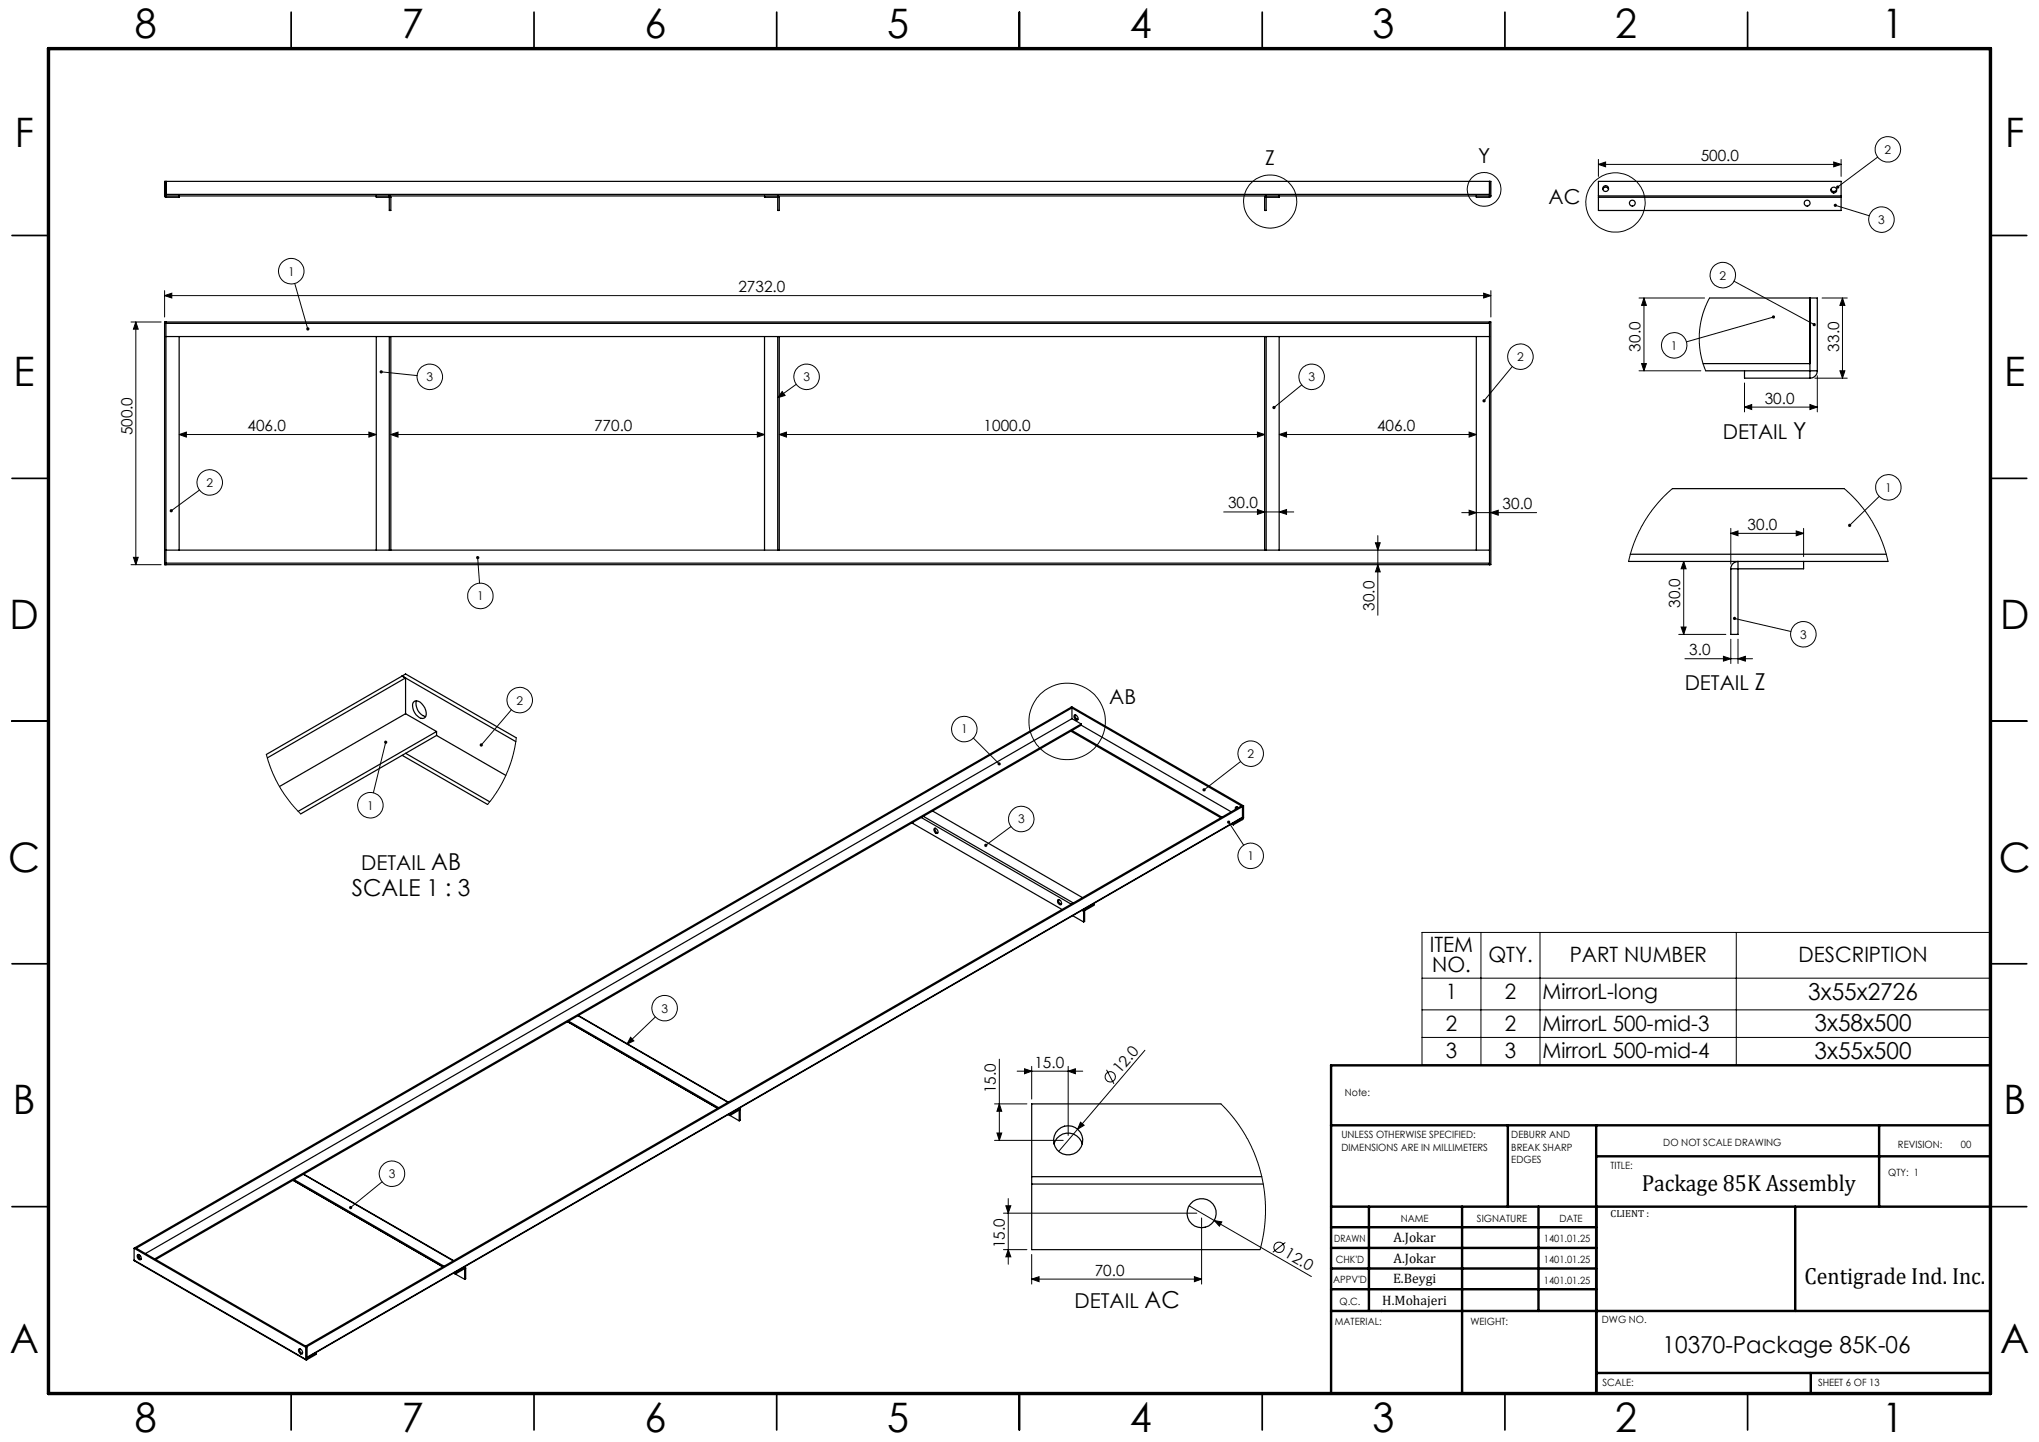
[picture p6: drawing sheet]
<svg xmlns="http://www.w3.org/2000/svg" width="420mm" height="297mm" viewBox="0 0 420 297" stroke-linecap="round" stroke-linejoin="round" font-family="sans-serif">
<g fill="none" stroke="#000" stroke-width=".21">
<path d="M329.2 33.9l1.5-.5v1zM329.2 32.8v3.5M329.2 33.9h50M377.7 33.4l1.5 .5-1.5 .5zM379.2 32.8v3.5M386.8 32.3l-8.3 6.2M33.9 59.9v5.4M60.7 58.4l2.7 9.4M307.1 59.9v5.4M357.2 57.9l16.5 8.9M378.1 42.3l7 2.1M27 66.3h6.2"/>
<path d="M28 66.3v50M28 66.3l.5 1.5h-1zM33.9 60.9l1.5-.5v1zM33.9 60.9h273.2M78.5 76.6l7.4 .8M164 79.2l-3.8 2.7M268.1 79.3l-5.7 4.6M305.6 60.4l1.5 .5-1.5 .5zM311.5 75.5l-5.8 7M337.6 61.4h13.5M337.6 76.4h12.7M338.1 74.9h1l-.5 1.5z"/>
<path d="M338.6 61.4l.5 1.5h-1zM338.6 61.4v15M352.1 61.4l-.8 1.8-.6 1.6-.5 2-.2 1.8v2.2l.3 2 .3 1.6 .7 2M359.3 78.9v5.9M365.3 65.3l-17.9 5.1M373.8 77.9h6.7M374.3 77.4v7.4M375.3 61.4h5.2M379 76.4h1l-.5 1.5zM379.5 61.4v16.5M379.5 61.4l.5 1.5h-1zM36.9 89.5l1.5-.5v1z"/>
<path d="M36.9 89.5h40.6M76 89l1.5 .5-1.5 .5zM80.5 89.5l1.5-.5v1zM80.5 89.5h77M156 89l1.5 .5-1.5 .5zM160.5 89.5l1.5-.5v1zM160.5 89.5h100M161.1 80.6l.6 .9-1.5 .4zM259 89l1.5 .5-1.5 .5zM263.5 89.5l1.5-.5v1zM263.5 89.5h40.6M302.6 89l1.5 .5-1.5 .5z"/>
<path d="M359.3 83.9l1.5-.6v1zM359.3 83.9h15M372.8 83.3l1.5 .6-1.5 .4zM27 116.3h6.2M27.5 114.8h1l-.5 1.5zM41.1 100.9l-5.8 4.3M98.4 114.9l.4 5.2M252.1 105.4h14.4M259 104.9l1.5 .5-1.5 .5zM263.5 105.4l1.5-.5v1zM283.3 111.8h1l-.5 1.5zM283.8 116.3l.5 1.5h-1z"/>
<path d="M283.8 110.3v16.4M301.1 105.6h15.4M302.6 105.1l1.5 .5-1.5 .5zM307.1 105.6l1.5-.5v1zM344.5 100.6l-2.9 2.9-1.4 1.7-1.4 2.1-2.2 4.4-1.1 3.9M346.8 115.6l.5 1.6h-1zM346.8 115.6v15.1M356.5 109.9l1.5-.5v.9zM356.5 108.8v7.4M356.5 109.9h15M370 109.4l1.5 .5-1.5 .4zM371.5 108.8v5.8"/>
<path d="M379.9 100.6l3.3 3.4 2.4 3.2 2 4.2 1.3 4.2M387.1 102.2l-6.1 6M345.8 130.7h9.7M346.3 129.1h1l-.5 1.6zM347.1 135.7h13.9M355 135.2l1.5 .5-1.5 .5zM356.5 131.7v5M357.3 127.4l11.6 2.7M358 135.7l1.5-.5v1zM358 131.7v5M54.9 155.4l.9 2.9 1.8 3.8 2.3 3.3 2 2.2M79.4 152.9l-2.5 10.4"/>
<path d="M105.3 146.2l-6.2 7.3M106.4 152l-.9 4.2-1.2 3.3-2 3.7-1.9 2.5M200.5 152l5.3 5.3M255.6 156.8l-7.6 5.9M208.2 170.2l-5.1 3.9M253.1 169.3l3.1 4.8M292.9 192h117v27.3h-117zM305 192v27.3M317.2 192v27.3M357.6 192v27.3M129.9 213.6l.7 .8-1.4 .6zM135 209.4l-5.8 5.6"/>
<path d="M205.8 218.2v16.7M212.5 219.6v6.8M220 219.6v14.3M235.8 216.3l-17.7 20.8M292.9 208h117M292.9 213.7h117M292.9 201.5h117M204.9 234.9h14.1M204.9 227.4h6.6M205.4 233.4h.9l-.5 1.5zM205.8 227.4l.5 1.5h-.9zM209.5 220.6h13.5"/>
<path d="M211 220.1l1.5 .5-1.5 .6zM220 220.6l1.5-.5v1.1zM222.6 231.1l.7 .7-1.3 .8zM227.9 220.3l1.5 2.9M251.5 227.4l2.8 3.1 2.2 3.2 1.9 3.8 1.2 3.7 .9 4.2 .2 4.9-.4 3.9-.8 3.2M78.7 243.4l-6.5 5.3M206.7 249.9h39.8M206.7 257.4h4.8M207.2 248.4h1l-.5 1.5zM207.7 257.4l.5 1.5h-1zM207.7 246.9v13.5M212.5 258.4v6.1"/>
<path d="M244.9 248.4l5.2 3M247.5 250.9v13.6M250.1 251.4l1.6 .3-.5 .9zM250.1 251.4l20 11.5M264.8 255.9l-2.6 2M212.5 263.5l1.5-.5v1zM212.5 263.5h35M246 263l1.5 .5-1.5 .5z"/>
<circle cx="305.7" cy="39" r="3.5"/>
<circle cx="388.9" cy="30.8" r="2.62"/>
<circle cx="60" cy="55.8" r="2.63"/>
<circle cx="261.6" cy="41.5" r="5.5"/>
<circle cx="332.8" cy="41.7" r="6.1"/>
<circle cx="354.9" cy="56.7" r="2.64"/>
<circle cx="387.6" cy="45.2" r="2.63"/>
<circle cx="88.5" cy="77.6" r="2.63"/>
<circle cx="166.2" cy="77.6" r="2.63"/>
<circle cx="270.2" cy="77.6" r="2.64"/>
<circle cx="313.2" cy="73.5" r="2.63"/>
<circle cx="344.8" cy="71.1" r="2.64"/>
<circle cx="43.2" cy="99.4" r="2.62"/>
<circle cx="389" cy="100.4" r="2.63"/>
<circle cx="98.9" cy="122.7" r="2.63"/>
<circle cx="371.5" cy="130.6" r="2.63"/>
<circle cx="107" cy="144.2" r="2.64"/>
<circle cx="198.6" cy="150.2" r="2.62"/>
<circle cx="219.8" cy="148.6" r="7.9"/>
<circle cx="257.6" cy="155.2" r="2.63"/>
<circle cx="76.3" cy="165.9" r="2.64"/>
<circle cx="210.4" cy="168.7" r="2.61"/>
<circle cx="257.6" cy="176.3" r="2.61"/>
<circle cx="136.9" cy="207.6" r="2.63"/>
<circle cx="228.7" cy="221.8" r="1.06"/>
<circle cx="80.7" cy="241.8" r="2.61"/>
<circle cx="263.5" cy="256.9" r="1.06"/>
</g>
<g fill="none" stroke="#000" stroke-width=".35">
<path d="M60 2.5v7.5M110 2.5v7.5M160 2.5v7.5M210 2.5v7.5M260 2.5v7.5M310 2.5v7.5M360 2.5v7.5M2.5 48.5h7.5M410 48.5h7.5M2.5 98.5h7.5M410 98.5h7.5M2.5 148.5h7.5"/>
<path d="M410 148.5h7.5M2.5 198.5h7.5M410 198.5h7.5M2.5 248.5h7.5M410 248.5h7.5M60 287v7.5M110 287v7.5M160 287v7.5M210 287v7.5M260 287v7.5M310 287v7.5M360 287v7.5"/>
</g>
<g fill="none" stroke="#000" stroke-width=".5">
<path d="M410 219.4h-135.8v67.4M274.2 231.8h135.8M310.6 231.8v16.7M328.8 231.8v55.2M328.8 238.2h81.2M387.1 231.8v16.7M274.2 248.5h135.8M274.2 257h54.6M274.2 252.8h54.6M282 248.5v21.5M301.2 248.5v38.3M316.9 248.5v21.5"/>
<path d="M369.8 248.5v21.5M274.2 265.5h54.6M274.2 261.3h54.6M274.2 270h135.8M328.8 282.8h81.2M373 282.8v4.2"/>
</g>
<path d="M10 10h400v277h-400z" fill="none" stroke="#000" stroke-width=".7"/>
<g fill="#000">
<path d="M222.6 231.1l.7 .7-1.3 .8zM250.1 251.4l1.6 .3-.5 .9z"/>
<path d="M377.7 33.4l1.5 .5-1.5 .5zM329.2 33.9l1.5-.5v1zM220 220.6l1.5-.5v1.1zM211 220.1l1.5 .5-1.5 .6z"/>
<path d="M379 76.4h1l-.5 1.5zM379.5 61.4l.5 1.5h-1z"/>
<path d="M76 89l1.5 .5-1.5 .5zM36.9 89.5l1.5-.5v1z"/>
<path d="M80.5 89.5l1.5-.5v1zM156 89l1.5 .5-1.5 .5zM33.9 60.9l1.5-.5v1zM305.6 60.4l1.5 .5-1.5 .5z"/>
<path d="M259 89l1.5 .5-1.5 .5zM160.5 89.5l1.5-.5v1z"/>
<path d="M263.5 89.5l1.5-.5v1zM302.6 89l1.5 .5-1.5 .5zM359.3 83.9l1.5-.6v1zM372.8 83.3l1.5 .6-1.5 .4zM355 135.2l1.5 .5-1.5 .5zM358 135.7l1.5-.5v1z"/>
<path d="M27.5 114.8h1l-.5 1.5zM28 66.3l.5 1.5h-1z"/>
<path d="M263.5 105.4l1.5-.5v1zM259 104.9l1.5 .5-1.5 .5z"/>
<path d="M283.3 111.8h1l-.5 1.5zM283.8 116.3l.5 1.5h-1zM338.1 74.9h1l-.5 1.5zM338.6 61.4l.5 1.5h-1zM346.3 129.1h1l-.5 1.6zM346.8 115.6l.5 1.6h-1zM207.2 248.4h1l-.5 1.5zM207.7 257.4l.5 1.5h-1z"/>
<path d="M302.6 105.1l1.5 .5-1.5 .5zM307.1 105.6l1.5-.5v1z"/>
<path d="M370 109.4l1.5 .5-1.5 .4zM356.5 109.9l1.5-.5v.9z"/>
<path d="M247.8 162.4v.5l.2-.2-.2 .2a.34 .34 0 0 0 .4 0 .34 .34 0 0 0 .1-.5 .34 .34 0 0 0-.5 0zM252.8 169.2a.33 .33 0 0 0 .2 .5 .33 .33 0 0 0 .4-.4 .33 .33 0 0 0-.5-.3l.2 .3-.2-.3zM205.6 157.1a.35 .35 0 0 0 0 .5 .35 .35 0 0 0 .5 0l-.3-.3 .3 .3v-.2a.35 .35 0 0 0-.1-.3 .35 .35 0 0 0-.4 0zM202.8 173.8v.5l.3-.2-.3 .2a.33 .33 0 0 0 .4 .1 .33 .33 0 0 0 .1-.5 .33 .33 0 0 0-.5-.1zM129.9 213.6l.7 .8-1.4 .6zM71.9 248.5l.1 .4 .2-.2-.2 .2a.34 .34 0 0 0 .5 0 .34 .34 0 0 0-.1-.5 .34 .34 0 0 0-.5 .1zM305.5 82.3l-.1 .4 .1 .1 .2-.3-.2 .3a.34 .34 0 0 0 .4 0 .34 .34 0 0 0 0-.5 .34 .34 0 0 0-.4 0zM262.2 83.7l-.1 .4 .3-.2-.3 .2a.34 .34 0 0 0 .5 .1 .34 .34 0 0 0 .1-.5 .34 .34 0 0 0-.5 0zM161.1 80.6l.6 .9-1.5 .4zM78.2 76.4v.1l.3 .1-.3-.1a.34 .34 0 0 0 .3 .5 .34 .34 0 0 0 .3-.5 .34 .34 0 0 0-.6-.1zM63.1 67.6v.1a.33 .33 0 0 0 .4 .4l-.1-.3 .2 .2a.34 .34 0 0 0 .1-.5 .34 .34 0 0 0-.6 .1zM98.1 114.6a.33 .33 0 0 0 .1 .5 .33 .33 0 0 0 .5-.2 .33 .33 0 0 0-.3-.4v.4v-.4zM35.1 104.9l-.1 .5 .3-.2-.3 .2a.33 .33 0 0 0 .5 .1 .33 .33 0 0 0 0-.5 .33 .33 0 0 0-.4-.1zM378.3 38.3l-.1 .4 .3-.2-.2 .2a.33 .33 0 0 0 .4 .1 .33 .33 0 0 0 .1-.5 .33 .33 0 0 0-.5 0zM377.8 42l-.1 .2 .4 .1-.4-.1a.34 .34 0 0 0 .3 .5 .34 .34 0 0 0 .4-.5 .34 .34 0 0 0-.6-.2zM373.5 66.6l-.1 .1a.33 .33 0 0 0 .1 .5 .33 .33 0 0 0 .5-.2l-.3-.2 .3 .2a.33 .33 0 0 0-.1-.4 .33 .33 0 0 0-.4 0zM365.2 65a.33 .33 0 0 0-.2 .4 .33 .33 0 0 0 .4 .2 .33 .33 0 0 0 .2-.4l-.3 .1 .3-.1-.2-.2zM380.8 108v.4l.2-.2-.2 .2a.33 .33 0 0 0 .4 0 .33 .33 0 0 0 0-.4 .33 .33 0 0 0-.4 0zM357.1 127.1l-.1 .2 .3 .1-.3-.1a.34 .34 0 0 0 .4 .4 .34 .34 0 0 0 .2-.5 .34 .34 0 0 0-.5-.1zM98.9 153.2l-.1 .4 .3-.1-.2 .2a.34 .34 0 0 0 .5 0 .34 .34 0 0 0 0-.5 .34 .34 0 0 0-.5 0zM79.3 152.6a.34 .34 0 0 0-.1 .5 .34 .34 0 0 0 .5-.1 .34 .34 0 0 0-.2-.5l-.1 .4 .1-.4z"/>
<path d="M205.4 233.4h.9l-.5 1.5zM205.8 227.4l.5 1.5h-.9z"/>
<path d="M246 263l1.5 .5-1.5 .5zM212.5 263.5l1.5-.5v1z"/>
</g>
<g fill="none" stroke="#000" stroke-width=".25">
<path d="M34.2 37.4v3.2M306.8 37.4v3.2M330.2 39a.61 .61 0 0 1 .5-.5 .61 .61 0 0 1 .6 .5M377.2 39a.6 .6 0 0 0 .5 .4 .6 .6 0 0 0 .6-.4M33.9 40.4l.3 .2M33.9 40.4h273.2M33.9 40.4v-3h273.2v3M34.2 40h272.6M36.9 40.4v.2h-2.7M77.5 40.4v.2h3M80.2 40.4l.3 .2v2.8h-.3zM157.5 40.4v.2h3"/>
<path d="M160.2 40.4l.3 .2v2.8h-.3zM260.6 40.4h.2v3h-.3zM263.5 40.4v.2h-3M304.1 40.4v.2h2.7M307.1 40.4l-.3 .2M329.2 40.4v.2M329.2 40.6v2.8h50v-2.8M329.2 40.6h50M329.2 40.4h50M329.2 40.4v-3h50v3M379.2 40.4v.2M33.9 66.3h273.2v50h-273.2z"/>
<path d="M34.2 66.3v50M34.2 66.6h272.6M34.2 69.3h272.6M36.9 69.3v44M77.5 69.3v44M80.2 69.3v44M80.5 69.3v44M157.5 69.3v44M160.2 69.3v44M160.5 69.3v44M260.5 69.3v44M260.8 69.3v44"/>
<path d="M263.5 69.3v44M304.1 69.3v44M306.8 66.3v50M350.8 74.9h22M351.3 76.4h23M352.1 61.4h22.2v15M359.3 76.4v1.5h13.5M372.8 61.4v16.5M374.3 76.4a1.51 1.51 0 0 1-1.5 1.5M34.2 116h272.6M34.2 113.3h272.6M335.5 115.6h53.4"/>
<path d="M335.8 114.2h52.7M344.5 100.6h35.4M356.9 116.1l1.1-.5v15.1h-1.5v-13.8zM371.5 115.6v1.6h-15M82.8 139.2l23.5 13.5M82.8 139.2l.7-.4 22.9 13.2M82.8 139.2l-27.9 16.2M82.8 139.2l.7 .4M83.5 139.6l-28.4 16.5M83.5 139.6v7.4M82.8 155.6l17.6 10.1M83.5 155.1l17.4 10"/>
<path d="M83.5 147l6.4 3.7M83.5 147l-25.9 15M85.3 144.5a1.5 1.5 0 0 1 1.9 .8l.5 .9a1.07 1.07 0 0 1 .1 1.2 1.07 1.07 0 0 1-1.1 .6 2.8 2.8 0 0 1-1.6-3.3zM85.8 144.4a2.72 2.72 0 0 0 1.9 3.2M89.9 151.5l14.3 8.2M89.9 150.7l-28.5 16.4M89.9 150.7v.8M89.9 151.5l-28 16.1M220.6 145.7l35.3 20.4M220.6 145.7l.2-.1 35.4 20.4M220.6 150.6l30.9 17.8M220.6 145.7l-192.8 111.3"/>
<path d="M220.6 145.7l.2 .1M220.8 150.5l30.9 17.8M220.8 148l1.9 1.1M220.8 148l-190.8 110.2M220.8 145.8l-192.8 111.3-.2-.1M220.8 145.8v2.2M221.3 147.3a.64 .64 0 0 1 .6 .3 .64 .64 0 0 1 0 .7 .84 .84 0 0 1-.6-1zM221.5 147.2l.1 .6 .4 .4M222.7 149.4l30.9 17.8M222.7 149.1l-190.8 110.2M222.7 149.1v.3M222.7 149.4l-190.6 110"/>
<path d="M187.9 169.5h.1M187.9 169.5l30.9 17.8M189.8 168.4l30.9 17.8M190.2 168.1l30.9 17.9M192.1 167l30.9 17.9M192.5 170.6a.61 .61 0 0 1 .6 .4 .61 .61 0 0 1-.1 .7 .74 .74 0 0 1-.5-1.1zM192.6 170.6a.83 .83 0 0 0 .6 1M253.7 169.7l.3 .2M253.9 169.6l.1 .3M254.7 166.2v.4M255.1 166.4a.33 .33 0 0 0-.5-.2 .33 .33 0 0 0-.1 .5M255.9 166.1v2.7"/>
<path d="M255.9 168.8l-1.9 1.1M255.9 166.1l-192.7 111.3M255.9 166.1l-.2-.1-192.7 111.2 .2 .2M256.2 168.4l-.3 .4M256.2 168.4l-.4 .1M256.2 166l-.3 .1M256.2 166v2.4M217.9 185.3a.62 .62 0 0 1 .7 .3 .62 .62 0 0 1-.2 .8 .75 .75 0 0 1-.5-1.1zM218.1 185.3a.8 .8 0 0 0 .6 1M220.9 188.6l2.3 1.3M222.8 187.5l.4 .2M223.2 187.7v2.2"/>
<path d="M223.3 187.3h.1M223.4 187.3l-.2 .4M223.4 187.3v2.5l-.2 .1M225.2 186.2l.1 .3-2.1 1.2M116.9 210.4h.1M116.9 210.4l30.9 17.9M117.1 210.3l30.9 17.8M119 209.2l30.9 17.8M119.1 209.2l30.9 17.8M150.2 229.4l.2 .1M150.4 229.5v.3M150.4 229.8l-.4-.3 2.3 1.4"/>
<path d="M152.2 228.3l.1 .1M152.2 228.3l.2 .1M152.3 228.4l.2 .1M152.3 228.4l-1.9 1.1M152.3 228.4v2.5M152.5 228.5l-2.1 1.3M152.5 228.5v2.2l-.2 .2M217.1 235.6a3 3 0 0 1 2.9-2.2 3 3 0 0 1 2.9 2.2M251.5 227.4h-39v15M27.6 259.5l.1 .2 35.3 20.4M27.6 259.5l35.4 20.5M27.6 257.1v2.4"/>
<path d="M27.6 257.1l35.4 20.4M27.8 257l-.2 .1M27.8 257l35.4 20.4M28.4 258.4a.66 .66 0 0 1 .6 .4 .66 .66 0 0 1-.1 .7 .68 .68 0 0 1-.5-1.1zM28.5 258.4v.1a.82 .82 0 0 0 .6 .9M29 258.8l-.4 .2M60.4 243.1h.1M60.4 243.1l30.9 17.8M60.6 243l30.9 17.8M62.5 241.9l30.9 17.8M62.5 241.8l31 17.8M212.5 242.4v1.5"/>
<path d="M212.5 243.9v13.5h47M212.5 242.4h47.4M212.5 243.9h47.7M61.5 277.9a.59 .59 0 0 1 .7 .3 .59 .59 0 0 1-.1 .7 .82 .82 0 0 1-.6-1zM61.7 277.8a.83 .83 0 0 0 .6 1M61.9 277.9l-.2 .1M63 280l.2 .1M63 277.5v2.5M63.2 279.6l192.7-111.3-192.7 111.4M63.2 277.4l-.2 .1M63.2 277.4v2.7M64.9 278.7h.2"/>
<path d="M65.1 278.7l-2.1 1.3M65.1 278.7v.3l-1.9 1.1M93.7 262.1h.1M93.8 262.1v.3M93.8 262.4l-.3-.2 2.2 1.3M95.6 261l.1 .1M95.7 260.9l.1 .2M95.7 261.1l.2 .1M95.7 261.1l-1.9 1M95.7 261.1v2.4M95.9 261.2l-2.1 1.2M95.9 261.2v2.2l-.2 .1"/>
<circle cx="330.7" cy="38.8" r=".61"/>
<circle cx="377.7" cy="39.1" r=".61"/>
<circle cx="336.2" cy="41.8" r=".6"/>
<circle cx="372.2" cy="41.8" r=".61"/>
<circle cx="220" cy="234.9" r="3"/>
<circle cx="247.5" cy="249.9" r="2.99"/>
</g>
<g font-size="8.4">
<text x="27.7" y="7.9">8</text>
<text x="82.7" y="7.9">7</text>
<text x="132.7" y="7.9">6</text>
<text x="182.7" y="7.9">5</text>
<text x="232.7" y="7.9">4</text>
<text x="282.7" y="7.9">3</text>
<text x="332.7" y="7.9">2</text>
<text x="387.7" y="7.9">1</text>
<text x="3" y="30.3">F</text>
<text x="413" y="30.3">F</text>
<text x="2.8" y="79.5">E</text>
<text x="412.8" y="79.5">E</text>
<text x="2" y="129.5">D</text>
<text x="412" y="129.5">D</text>
<text x="1.7" y="179.5">C</text>
<text x="411.7" y="179.5">C</text>
<text x="2.7" y="229.5">B</text>
<text x="412.7" y="229.5">B</text>
<text x="2" y="278.8">A</text>
<text x="412" y="278.8">A</text>
<text x="27.7" y="294.9">8</text>
<text x="82.7" y="294.9">7</text>
<text x="132.7" y="294.9">6</text>
<text x="182.7" y="294.9">5</text>
<text x="232.7" y="294.9">4</text>
<text x="282.7" y="294.9">3</text>
<text x="332.7" y="294.9">2</text>
<text x="387.7" y="294.9">1</text>
</g>
<g font-size="4.8">
<text x="72.5" y="184.6">SCALE 1 : 3</text>
<text x="372.5" y="205.9">3x55x2726</text>
<text x="373.8" y="212.4">3x58x500</text>
<text x="373.8" y="218.1">3x55x500</text>
<text x="338.2" y="245.2">Package 85K Assembly</text>
<text x="371.7" y="264.5">Centigrade Ind. Inc.</text>
<text x="342.5" y="278.7">10370-Package 85K-06</text>
</g>
<g font-size="4.4">
<text x="294.5" y="196.1">ITEM</text>
<text x="295" y="200.3">NO.</text>
<text x="306.6" y="198.2">QTY.</text>
<text x="323.3" y="198.2">PART NUMBER</text>
<text x="370.5" y="198.2">DESCRIPTION</text>
<text x="297.8" y="205.8">1</text>
<text x="310" y="205.8">2</text>
<text x="317.8" y="205.8">MirrorL-long</text>
<text x="297.8" y="212.3">2</text>
<text x="310" y="212.3">2</text>
<text x="317.7" y="212.3">MirrorL 500-mid-3</text>
<text x="297.8" y="217.9">3</text>
<text x="310" y="217.9">3</text>
<text x="317.7" y="217.9">MirrorL 500-mid-4</text>
</g>
<g font-size="4.2">
<text x="260.6" y="34">Z</text>
<text x="304.5" y="33.5">Y</text>
<text x="319" y="41.9">AC</text>
<text x="354.9" y="90.5">DETAIL Y</text>
<text x="347" y="142.1">DETAIL Z</text>
<text x="228.5" y="145.1">AB</text>
<text x="74.4" y="179.3">DETAIL AB</text>
<text x="221.3" y="269.4">DETAIL AC</text>
</g>
<g font-size="3.2">
<text x="350.3" y="33.1">500.0</text>
<text x="152.1" y="60.1">2732.0</text>
<text x="337.9" y="72.4" transform="rotate(-90 337.9 72.4)">30.0</text>
<text x="378.8" y="72.4" transform="rotate(-90 378.8 72.4)">33.0</text>
<text x="363.5" y="83.1">30.0</text>
<text x="27.3" y="89.7" transform="rotate(-90 27.3 89.7)">500.0</text>
<text x="51" y="88.8">406.0</text>
<text x="122.4" y="88.8">770.0</text>
<text x="202.6" y="88.8">1000.0</text>
<text x="283.6" y="88.8">406.0</text>
<text x="253" y="104.7">30.0</text>
<text x="309.5" y="104.9">30.0</text>
<text x="360" y="109.1">30.0</text>
<text x="283.1" y="125.8" transform="rotate(-90 283.1 125.8)">30.0</text>
<text x="346.1" y="125.2" transform="rotate(-90 346.1 125.2)">30.0</text>
<text x="348" y="134.9">3.0</text>
<text x="213.1" y="219.9">15.0</text>
<text x="230.7" y="221.2" transform="rotate(-50 230.7 221.2)">12.0</text>
<text x="205.2" y="225.2" transform="rotate(-90 205.2 225.2)">15.0</text>
<text x="207" y="257.1" transform="rotate(-90 207 257.1)">15.0</text>
<text x="225.5" y="262.7">70.0</text>
<text x="264.4" y="258.8" transform="rotate(30 264.4 258.8)">12.0</text>
</g>
<g font-size="2.8">
<text x="287" y="255.9">A.Jokar</text>
<text x="287" y="260.1">A.Jokar</text>
<text x="284.7" y="268.7">H.Mohajeri</text>
<text x="286.9" y="264.2">E.Beygi</text>
</g>
<g font-size="2.5">
<text x="388.2" y="31.7">2</text>
<text x="386.9" y="46.1">3</text>
<text x="59.3" y="56.8">1</text>
<text x="354.2" y="57.6">2</text>
<text x="312.5" y="74.4">2</text>
<text x="344.2" y="72">1</text>
<text x="87.9" y="78.5">3</text>
<text x="165.5" y="78.5">3</text>
<text x="269.5" y="78.5">3</text>
<text x="42.5" y="100.3">2</text>
<text x="388.3" y="101.3">1</text>
<text x="98.3" y="123.6">1</text>
<text x="370.8" y="131.5">3</text>
<text x="106.4" y="145.1">2</text>
<text x="198" y="151.1">1</text>
<text x="257" y="156.1">2</text>
<text x="75.6" y="166.8">1</text>
<text x="209.7" y="169.6">3</text>
<text x="257" y="177.2">1</text>
<text x="136.2" y="208.5">3</text>
<text x="80.1" y="242.7">3</text>
</g>
<g font-size="2.1">
<text x="277" y="225.8">Note:</text>
<text x="276.3" y="234.5">UNLESS OTHERWISE SPECIFIED:</text>
<text x="276.3" y="237">DIMENSIONS ARE IN MILLIMETERS</text>
<text x="311.3" y="234.5">DEBURR AND</text>
<text x="311.3" y="237">BREAK SHARP</text>
<text x="311.3" y="239.5">EDGES</text>
<text x="342.6" y="235.9">DO NOT SCALE DRAWING</text>
<text x="391" y="236.5">REVISION:</text>
<text x="403.9" y="236.5">00</text>
<text x="331.8" y="240.8">TITLE:</text>
<text x="389" y="242.2">QTY: 1</text>
<text x="288.5" y="251.7">NAME</text>
<text x="304.2" y="251.7">SIGNATURE</text>
<text x="321.2" y="251.7">DATE</text>
<text x="331.8" y="250.7">CLIENT :</text>
<text x="274.8" y="255.8">DRAWN</text>
<text x="318" y="255.8">1401.01.25</text>
<text x="275.1" y="260.1">CHK'D</text>
<text x="318" y="260">1401.01.25</text>
<text x="274.6" y="264.2">APPV'D</text>
<text x="275.9" y="268.7">Q.C.</text>
<text x="318" y="264.5">1401.01.25</text>
<text x="275" y="273">MATERIAL:</text>
<text x="302.9" y="273">WEIGHT:</text>
<text x="330" y="272.5">DWG NO.</text>
<text x="330.1" y="285.6">SCALE:</text>
<text x="374.5" y="285.6">SHEET 6 OF 13</text>
</g>
</svg>
